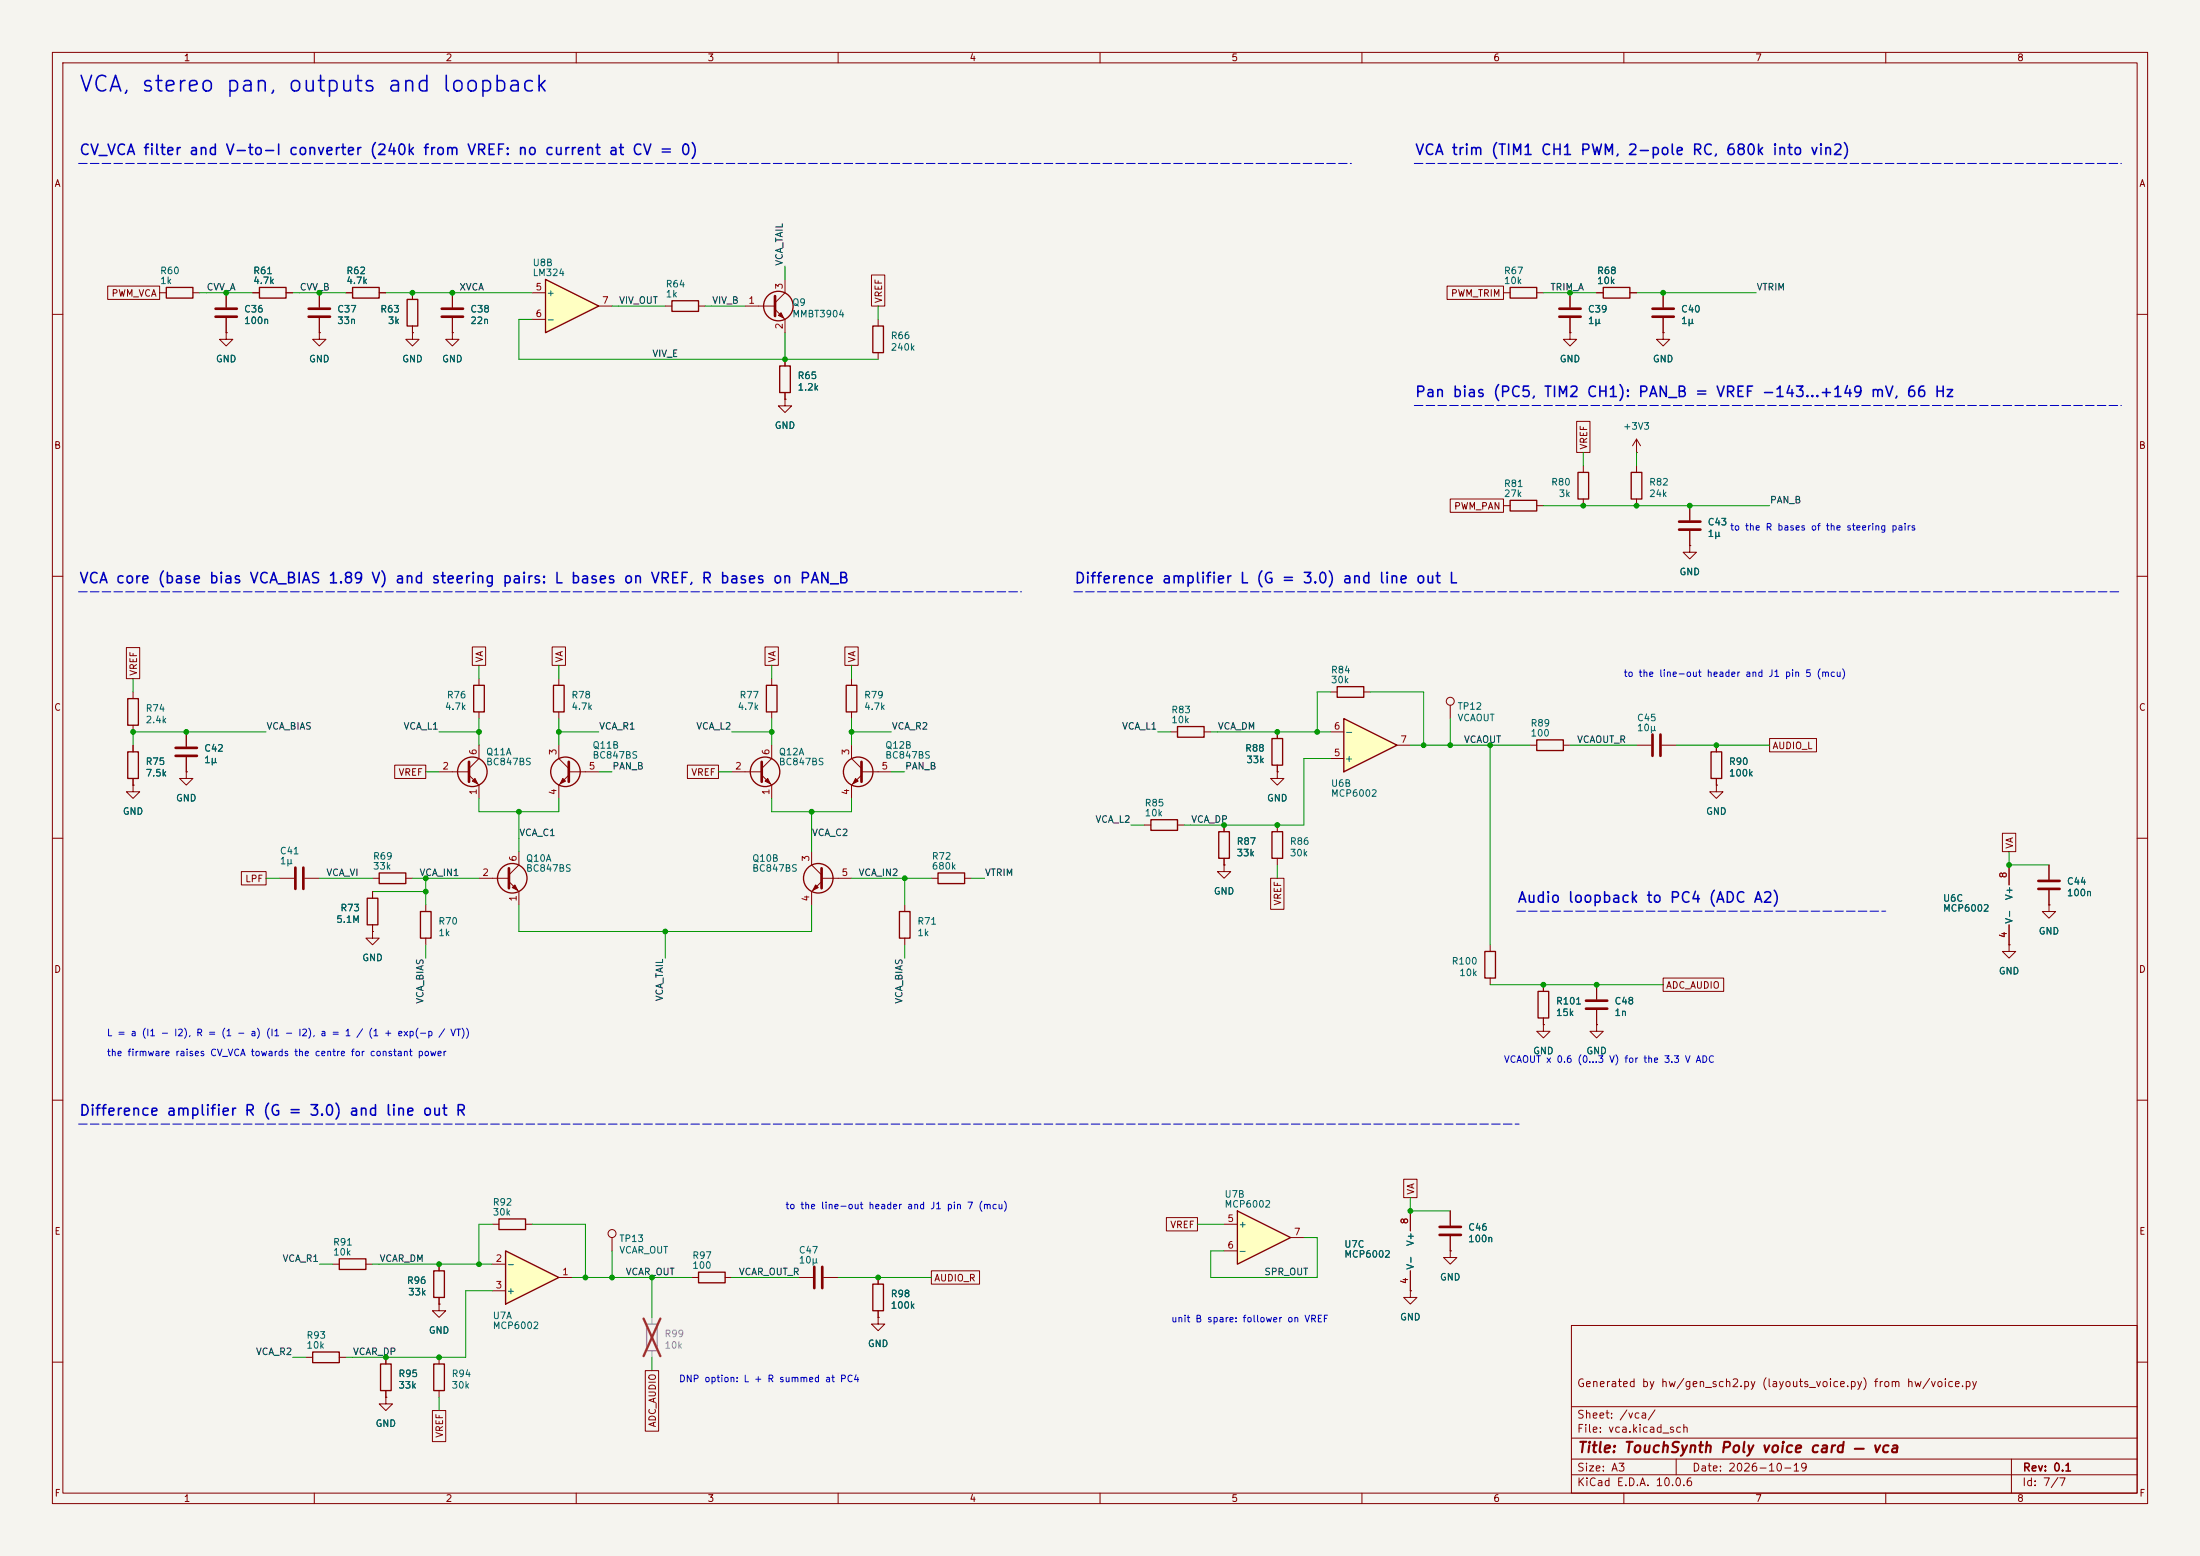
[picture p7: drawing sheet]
<svg xmlns="http://www.w3.org/2000/svg" width="420mm" height="297mm" viewBox="0 0 420 297" stroke-linecap="round" stroke-linejoin="round" font-family="sans-serif">
<path d="M0 0h420v297h-420z" fill="#f5f4ef" stroke="#f5f4ef" stroke-width=".19"/>
<g fill="none" stroke="#840000" stroke-width=".19">
<path d="M10 10h400v277h-400zM12 12h396v273h-396zM60 10v2M110 10v2M160 10v2M210 10v2M260 10v2M310 10v2M360 10v2M299.7 55.9v2.8M10 60h2M299.7 63.5v1.3h1.3l-1.3 1.2-1.3-1.2h1.3"/>
<path d="M299.7 63.5h.1M299.7 60.7v2.8M317.5 63.5v1.3h1.3l-1.3 1.2-1.3-1.2h1.3M317.5 63.5h.1M408 60h2M287 96.5h1.3M293.4 96.5h1.2M302.3 88.9v1.3M302.3 95.3v1.2M312.4 86.4h.1M312.4 83.8v2.6M312.4 88.9v1.3"/>
<path d="M312.4 95.3v1.2M312.4 83.8l-.7 1.3M312.4 83.8l.8 1.3M10 110h2M408 110h2M25.4 132.1v1.3M25.4 138.4v1.3M91.4 129.5v1.3M91.4 135.9v1.3M10 160h2M35.6 147.3v1.3h1.2l-1.2 1.3-1.3-1.3h1.3M35.6 147.3h.1"/>
<path d="M292.1 142.2h1.3M298.4 142.2h1.3M327.7 142.2v1.3M327.7 148.6v1.3M408 160h2M10 210h2M408 210h2M94 233.7h1.2M100.3 233.7h1.3M83.8 259.1v1.2M300 253h108v32h-108zM10 260h2"/>
<path d="M83.8 265.4v1.3M300 278.5h108M300 274.5h108M300 268.5h108M320 278.5v3M384 278.5v6.5M408 260h2M60 285v2M110 285v2M160 285v2M210 285v2M260 285v2"/>
<path d="M300 281.5h108M310 285v2M360 285v2"/>
</g>
<path d="M288.3 95.5h5.1v2h-5.1zM301.2 90.2h2.1v5.1h-2.1zM311.4 90.2h2v5.1h-2zM24.4 133.4h2v5h-2zM90.4 130.8h2.1v5.1h-2.1zM293.4 141.2h5v2.1h-5zM326.6 143.5h2.1v5.1h-2.1zM95.2 232.7h5.1v2h-5.1zM82.8 260.3h2v5.1h-2z" fill="none" stroke="#840000" stroke-width=".25"/>
<path d="M123.4 252.7h2.1v5.1h-2.1z" fill="none" stroke="#9c9b98" stroke-width=".25"/>
<path d="M124.5 251.5v1.2M124.5 257.8v1.3" fill="none" stroke="#9c9b98" stroke-width=".19"/>
<path d="M122.9 251.7l3.2 7.2M126.1 251.7l-3.2 7.2" fill="none" stroke="#e12e31" stroke-width=".46"/>
<path d="M297.7 58.9h4.1M297.7 60.5h4.1" fill="none" stroke="#840000" stroke-width=".51"/>
<path d="M256.5 137.2l10.2 5-10.2 5.1z" fill="#ffffc2"/>
<g fill="none" stroke="#840000" stroke-width=".25">
<path d="M148.8 69.9h2.1v5h-2.1zM166.6 62.2h2.1v5.1h-2.1zM161.5 130.8h2.1v5.1h-2.1zM224.8 138.7h5.1v2h-5.1zM255.3 131.1h5v2h-5zM256.5 137.2l10.2 5-10.2 5.1zM24.4 143.5h2v5.1h-2zM219.7 156.5h5.1v2h-5.1zM232.7 158.8h2v5h-2zM242.8 141h2.1v5.1h-2.1zM242.8 158.8h2.1v5h-2.1zM70.1 171.5h2v5h-2z"/>
<path d="M72.4 166.6h5.1v2.1h-5.1zM80.3 174h2v5.1h-2zM171.7 174h2v5.1h-2zM179.1 166.6h5v2.1h-5zM283.5 181.6h2v5.1h-2zM59.7 258.1h5.1v2h-5.1zM64.8 240.3h5v2h-5zM82.8 242.6h2v5h-2zM133.3 242.8h5.1v2.1h-5.1zM166.6 245.1h2.1v5.1h-2.1zM72.6 260.3h2.1v5.1h-2.1z"/>
<circle cx="148.6" cy="58.4" r="2.82"/>
<circle cx="107.9" cy="147.3" r="2.82"/>
<circle cx="146" cy="147.3" r="2.82"/>
<circle cx="163.8" cy="147.3" r="2.82"/>
<circle cx="97.8" cy="167.6" r="2.82"/>
<circle cx="156.2" cy="167.6" r="2.82"/>
</g>
<g fill="none" stroke="#840000" stroke-width=".19">
<path d="M43.2 55.9v2.8M142.2 58.4h5.8M148 59.1l1.9 1.9v2.5M149.9 53.3v2.6l-1.9 1.9M43.2 63.5v1.3h1.2l-1.2 1.2-1.3-1.2h1.3M43.2 63.5h.1M43.2 60.7v2.8M149.9 76.2v1.3h1.2l-1.2 1.2-1.3-1.2h1.3M149.9 76.2h.1M149.9 68.6v1.3M149.9 74.9v1.3M167.6 61v1.2"/>
<path d="M167.6 67.3v1.3M35.6 139.7v2.8M162.6 129.5v1.3M162.6 135.9v1.3M223.5 139.7h1.3M229.9 139.7h1.2M243.8 139.7v1.3M254 139.7h2.5M254 132.1h1.3M260.3 132.1h1.3M276.9 134.6v2.6M25.4 149.9v1.2h1.3l-1.3 1.3-1.3-1.3h1.3"/>
<path d="M25.4 149.9h.1M25.4 142.2v1.3M25.4 148.6v1.3M35.6 144.5v2.8M106.7 142.2v2.6l1.9 1.9M108.6 147.3h5.7M108.6 148l-1.9 1.9v2.5M139.7 147.3h5.7M145.4 148l1.9 1.9v2.5M147.3 142.2v2.6l-1.9 1.9M162.6 142.2v2.6l1.9 1.9M164.5 147.3h5.7"/>
<path d="M164.5 148l-1.9 1.9v2.5M218.4 157.5h1.3M224.8 157.5h1.3M233.7 157.5v1.3M243.8 147.3v1.3h1.3l-1.3 1.3-1.2-1.3h1.2M243.8 147.3h.1M243.8 146.1v1.2M243.8 157.5v1.3M254 144.8h2.5M266.7 142.2h2.5M53.3 167.6h2.8M58.2 167.6h2.8"/>
<path d="M71.1 177.8v1.3h1.3l-1.3 1.2-1.3-1.2h1.3M71.1 177.8h.1M71.1 167.6h1.3M71.1 170.2v1.3M71.1 176.5v1.3M77.5 167.6h1.2M81.3 172.7v1.3M81.3 179.1v1.2M91.4 167.6h5.8M97.2 168.3l1.9 1.9v2.5M99.1 162.6v2.5l-1.9 1.9M154.9 162.6v2.5l1.9 1.9"/>
<path d="M156.8 167.6h5.8M156.8 168.3l-1.9 1.9v2.5M172.7 172.7v1.3M172.7 179.1v1.2M177.8 167.6h1.3M184.1 167.6h1.3M233.7 165.1v1.3h1.2l-1.2 1.2-1.3-1.2h1.3M233.7 165.1h.1M233.7 163.8v1.3M243.8 163.8v1.3M284.5 180.3v1.3M284.5 186.7v1.3"/>
<path d="M116.8 236.2v2.6M58.4 259.1h1.3M63.5 241.3h1.3M64.8 259.1h1.2M69.8 241.3h1.3M73.7 259.1v1.2M83.8 248.9v1.3h1.3l-1.3 1.3-1.3-1.3h1.3M83.8 248.9h.1M83.8 241.3v1.3M83.8 247.6v1.3M132.1 243.8h1.2M138.4 243.8h1.3"/>
<path d="M152.4 243.8h2.8M157.2 243.8h2.8M167.6 251.5v1.2h1.3l-1.3 1.3-1.2-1.3h1.2M167.6 251.5h.1M167.6 243.8v1.3M167.6 250.2v1.3M73.7 266.7v1.3h1.2l-1.2 1.2-1.3-1.2h1.3M73.7 266.7h.1M73.7 265.4v1.3"/>
<circle cx="276.9" cy="133.9" r=".76"/>
<circle cx="116.8" cy="235.5" r=".76"/>
</g>
<g fill="none" stroke="#840000" stroke-width=".51">
<path d="M41.1 58.9h4.1M148 56.5v3.8M41.1 60.5h4.1M33.5 142.7h4.1M33.5 144.3h4.1M108.6 145.4v3.8M145.4 145.4v3.8M164.5 145.4v3.8M56.4 165.6v4.1M57.9 165.6v4.1M97.2 165.7v3.8M156.8 165.7v3.8"/>
<path d="M155.4 241.8v4.1M157 241.8v4.1"/>
</g>
<g fill="#840000" stroke="#840000" stroke-width=".19">
<path d="M107.4 148.6l.5 .5-1 .5z"/>
<path d="M97.8 169.4l.5-.5 .5 1z"/>
<path d="M148.6 60.2l.5-.5 .5 1z"/>
<path d="M155.7 168.9l.5 .5-1 .5z"/>
<path d="M146 149.1l.6-.5 .5 1z"/>
<path d="M163.3 148.6l.5 .5-1 .5z"/>
</g>
<path d="M236.2 231.1l10.2 5.1-10.2 5.1z" fill="#ffffc2"/>
<path d="M77.7 57.2h2.1v5h-2.1zM236.2 231.1l10.2 5.1-10.2 5.1z" fill="none" stroke="#840000" stroke-width=".25"/>
<path d="M78.7 55.9v1.3M78.7 63.5v1.3h1.3l-1.3 1.2-1.2-1.2h1.2M78.7 63.5h.1M78.7 62.2v1.3M86.4 63.5v1.3h1.2l-1.2 1.2-1.3-1.2h1.3M86.4 63.5h.1M233.7 233.7h2.5M233.7 238.8h2.5M246.4 236.2h2.5M276.9 238.8v1.2h1.2l-1.2 1.3-1.3-1.3h1.3M276.9 238.8h.1" fill="none" stroke="#840000" stroke-width=".19"/>
<path d="M104.1 53.3l10.2 5.1-10.2 5.1z" fill="#ffffc2"/>
<path d="M31.7 54.9h5.1v2h-5.1zM49.5 54.9h5.1v2h-5.1zM67.3 54.9h5.1v2h-5.1zM104.1 53.3l10.2 5.1-10.2 5.1zM128.3 57.4h5v2h-5zM288.3 54.9h5.1v2h-5.1zM306.1 54.9h5v2h-5zM146.3 130.8h2v5.1h-2zM293.6 189.2h2.1v5.1h-2.1z" fill="none" stroke="#840000" stroke-width=".25"/>
<g fill="none" stroke="#840000" stroke-width=".19">
<path d="M30.5 55.9h1.2M36.8 55.9h1.3M48.3 55.9h1.2M54.6 55.9h1.3M61 55.9v2.8M66 55.9h1.3M72.4 55.9h1.3M86.4 55.9v2.8M101.6 55.9h2.5M114.3 58.4h2.5M127 58.4h1.3M133.3 58.4h1.3"/>
<path d="M287 55.9h1.3M293.4 55.9h1.2M304.8 55.9h1.3M311.1 55.9h1.3M61 63.5v1.3h1.2l-1.2 1.2-1.3-1.2h1.3M61 63.5h.1M61 60.7v2.8M86.4 60.7v2.8M101.6 61h2.5M147.3 129.5v1.3M147.3 135.9v1.3M294.6 195.6v1.3h1.3l-1.3 1.2-1.2-1.2h1.2"/>
<path d="M294.6 195.6h.1M294.6 188v1.2M294.6 194.3v1.3M304.8 195.6v1.3h1.3l-1.3 1.2-1.3-1.2h1.3M304.8 195.6h.1M304.8 188v2.8M304.8 192.8v2.8M269.2 231.1v3.8M276.9 231.1v2.8M276.9 236v2.8M269.2 246.4v1.2h1.3l-1.3 1.3-1.2-1.3h1.2M269.2 246.4h.1"/>
<path d="M269.2 242.6v3.8"/>
</g>
<path d="M58.9 58.9h4.1M84.3 58.9h4.1M58.9 60.5h4.1M84.3 60.5h4.1M302.8 191h4M302.8 192.5h4M274.8 234.2h4.1M274.8 235.7h4.1" fill="none" stroke="#840000" stroke-width=".51"/>
<path d="M96.5 238.8l10.2 5-10.2 5.1z" fill="#ffffc2"/>
<g fill="none" stroke="#840000" stroke-width=".25">
<path d="M105.7 130.8h2v5.1h-2zM96.5 238.8l10.2 5-10.2 5.1z"/>
<circle cx="90.2" cy="147.3" r="2.82"/>
</g>
<g fill="none" stroke="#840000" stroke-width=".19">
<path d="M20.6 54.6h9.9v2.6h-9.9zM43.2 55.9v2.8M48.3 55.9h1.2M54.6 55.9h1.3M61 55.9v2.8M66 55.9h1.3M72.4 55.9h1.3M78.7 55.9v1.3M86.4 55.9v2.8M166.4 52.5h2.5v5.9h-2.5zM276.3 54.6h10.7v2.6h-10.7zM299.7 55.9v2.8"/>
<path d="M304.8 55.9h1.3M311.1 55.9h1.3M317.5 55.9v2.8M43.2 63.5h.1M43.2 60.7v2.8M61 63.5h.1M61 60.7v2.8M78.7 63.5h.1M78.7 62.2v1.3M86.4 63.5h.1M86.4 60.7v2.8M149.9 76.2h.1"/>
<path d="M149.9 68.6v1.3M149.9 74.9v1.3M299.7 63.5h.1M299.7 60.7v2.8M317.5 63.5h.1M317.5 60.7v2.8M276.9 95.2h10.1v2.6h-10.1zM301 80.4h2.5v6h-2.5zM322.6 96.5v2.8M322.6 104.1v1.3h1.2l-1.2 1.3-1.3-1.3h1.3M322.6 104.1h.1M322.6 101.3v2.8"/>
<path d="M24.1 123.6h2.6v5.9h-2.6zM35.6 139.7v2.8M90.2 123.5h2.5v3.5h-2.5zM105.4 123.5h2.6v3.5h-2.6zM106.7 129.5v1.3M106.7 135.9v1.3M146 123.5h2.6v3.5h-2.6zM161.3 123.5h2.5v3.5h-2.5zM243.8 139.7v1.3M25.4 149.9h.1M25.4 142.2v1.3M25.4 148.6v1.3"/>
<path d="M35.6 147.3h.1M35.6 144.5v2.8M75.3 146h6v2.6h-6zM83.8 147.3h5.7M89.5 148l1.9 1.9v2.5M91.4 142.2v2.6l-1.9 1.9M131.2 146h6v2.6h-6zM233.7 157.5v1.3M243.8 147.3h.1M243.8 146.1v1.2M312.4 142.2h2.8M317.2 142.2h2.8"/>
<path d="M327.7 149.9v1.2h1.2l-1.2 1.3-1.3-1.3h1.3M327.7 149.9h.1M327.7 142.2v1.3M327.7 148.6v1.3M337.8 141h9v2.5h-9zM382.3 159h2.5v3.6h-2.5zM46.1 166.4h4.7v2.5h-4.7zM71.1 177.8h.1M71.1 170.2v1.3M71.1 176.5v1.3M233.7 165.1h.1M233.7 163.8v1.3"/>
<path d="M242.6 167.6h2.5v6h-2.5zM383.5 165.1v3.8M383.5 176.5v3.8M391.2 172.7v1.3h1.2l-1.2 1.3-1.3-1.3h1.3M391.2 172.7h.1M391.2 165.1v2.8M391.2 169.9v2.8M294.6 195.6h.1M294.6 188v1.2M294.6 194.3v1.3M304.8 195.6h.1M304.8 188v2.8"/>
<path d="M304.8 192.8v2.8M317.5 186.7h11.6v2.5h-11.6zM383.5 180.3v1.3h1.3l-1.3 1.3-1.2-1.3h1.2M383.5 180.3h.1M222.7 232.4h5.9v2.6h-5.9zM268 225.1h2.5v3.5h-2.5zM269.2 231.1v3.8M276.9 238.8h.1M276.9 231.1v2.8M276.9 236v2.8M73.7 259.1v1.2M83.8 248.9h.1"/>
<path d="M83.8 241.3v1.3M83.8 247.6v1.3M94 241.3h2.5M94 246.4h2.5M106.7 243.8h2.5M167.6 251.5h.1M167.6 243.8v1.3M167.6 250.2v1.3M177.8 242.6h9.2v2.5h-9.2zM269.2 246.4h.1M269.2 242.6v3.8M73.7 266.7h.1"/>
<path d="M73.7 265.4v1.3M82.5 269.2h2.6v6h-2.6zM123.2 261.6h2.5v11.6h-2.5z"/>
</g>
<path d="M315.5 58.9h4M315.5 60.5h4M320.5 99.6h4.1M320.5 101.1h4.1M89.5 145.4v3.8M315.5 140.2v4.1M317 140.2v4.1M389.1 168.1h4.1M389.1 169.7h4.1" fill="none" stroke="#840000" stroke-width=".51"/>
<path d="M90.2 149.1l.5-.5 .5 1z" fill="#840000" stroke="#840000" stroke-width=".19"/>
<path d="M15 31.2h243M270 31.2h135M270 77.4h135M15 113h180M205 113h200M289.6 173.9h70.4M15 214.6h275" fill="none" stroke="#0000c2" stroke-width=".19" stroke-dasharray="1.6 .6"/>
<g fill="none" stroke="#009600" stroke-width=".19">
<path d="M38.1 55.9h10.2M55.9 55.9h10.1M73.7 55.9h27.9M116.8 58.4h10.2M134.6 58.4h7.6M149.9 50.8v2.5M167.6 58.4v2.6M294.6 55.9h10.2M312.4 55.9h22.9M101.6 61h-2.5v7.6h68.5M149.9 63.5v5.1M294.6 96.5h43.2"/>
<path d="M302.3 86.4v2.5M312.4 86.4v2.5M25.4 129.5v2.6M50.8 139.7h-25.4v2.5M83.8 139.7h7.6M91.4 127v2.5M91.4 137.2v5M106.7 139.7h7.6M106.7 127v2.5M106.7 137.2v5M139.7 139.7h7.6M147.3 127v2.5"/>
<path d="M147.3 137.2v5M162.6 139.7h7.6M162.6 127v2.5M162.6 137.2v5M221 139.7h2.5M231.1 139.7h22.9M254 132.1h-2.5v7.6M261.6 132.1h10.2v10.1M276.9 137.2v5M81.3 147.3h2.5M91.4 152.4v2.5h15.3v-2.5M99.1 154.9v7.7"/>
<path d="M114.3 147.3h2.5M137.2 147.3h2.5M147.3 152.4v2.5h15.3v-2.5M154.9 154.9v7.7M170.2 147.3h2.5M215.9 157.5h2.5M254 144.8h-5.1v12.7h-22.8M269.2 142.2h22.9M284.5 142.2v38.1M299.7 142.2h12.7M320 142.2h17.8M50.8 167.6h2.5"/>
<path d="M61 167.6h10.1M71.1 170.2h10.2M78.7 167.6h12.7M81.3 167.6v5.1M99.1 172.7v5.1h55.8v-5.1M127 177.8v5.1M162.6 167.6h15.2M172.7 167.6v5.1M185.4 167.6h2.6M243.8 165.1v2.5M383.5 162.6v2.5h7.7M81.3 180.3v2.6"/>
<path d="M172.7 180.3v2.6M284.5 188h33M94 233.7h-2.6v7.6M101.6 233.7h10.2v10.1M116.8 238.8v5M228.6 233.7h5.1M248.9 236.2h2.6v7.6h-20.4v-5h2.6M269.2 228.6v2.5h7.7M55.9 259.1h2.5M61 241.3h2.5M71.1 241.3h22.9M94 246.4h-5.1v12.7h-22.9"/>
<path d="M109.2 243.8h22.9M124.5 243.8v7.7M124.5 259.1v2.5M139.7 243.8h12.7M160 243.8h17.8M83.8 266.7v2.5"/>
</g>
<g fill="#009600" stroke="#009600" stroke-width=".19">
<circle cx="149.9" cy="68.6" r=".46"/>
<circle cx="91.4" cy="241.3" r=".46"/>
<circle cx="81.3" cy="167.6" r=".46"/>
<circle cx="81.3" cy="170.2" r=".46"/>
<circle cx="83.8" cy="259.1" r=".46"/>
<circle cx="73.7" cy="259.1" r=".46"/>
<circle cx="83.8" cy="241.3" r=".46"/>
<circle cx="43.2" cy="55.9" r=".46"/>
<circle cx="78.7" cy="55.9" r=".46"/>
<circle cx="86.4" cy="55.9" r=".46"/>
<circle cx="61" cy="55.9" r=".46"/>
<circle cx="116.8" cy="243.8" r=".46"/>
<circle cx="124.5" cy="243.8" r=".46"/>
<circle cx="111.8" cy="243.8" r=".46"/>
<circle cx="99.1" cy="154.9" r=".46"/>
<circle cx="127" cy="177.8" r=".46"/>
<circle cx="154.9" cy="154.9" r=".46"/>
<circle cx="106.7" cy="139.7" r=".46"/>
<circle cx="147.3" cy="139.7" r=".46"/>
<circle cx="162.6" cy="139.7" r=".46"/>
<circle cx="172.7" cy="167.6" r=".46"/>
<circle cx="91.4" cy="139.7" r=".46"/>
<circle cx="35.6" cy="139.7" r=".46"/>
<circle cx="25.4" cy="139.7" r=".46"/>
<circle cx="284.5" cy="142.2" r=".46"/>
<circle cx="276.9" cy="142.2" r=".46"/>
<circle cx="271.8" cy="142.2" r=".46"/>
<circle cx="299.7" cy="55.9" r=".46"/>
<circle cx="383.5" cy="165.1" r=".46"/>
<circle cx="317.5" cy="55.9" r=".46"/>
<circle cx="322.6" cy="96.5" r=".46"/>
<circle cx="327.7" cy="142.2" r=".46"/>
<circle cx="312.4" cy="96.5" r=".46"/>
<circle cx="302.3" cy="96.5" r=".46"/>
<circle cx="251.5" cy="139.7" r=".46"/>
<circle cx="243.8" cy="139.7" r=".46"/>
<circle cx="233.7" cy="157.5" r=".46"/>
<circle cx="243.8" cy="157.5" r=".46"/>
<circle cx="167.6" cy="243.8" r=".46"/>
<circle cx="269.2" cy="231.1" r=".46"/>
<circle cx="304.8" cy="188" r=".46"/>
<circle cx="294.6" cy="188" r=".46"/>
</g>
<text font-size="3" fill="#0000c2" x="14.9" y="18.3">VCA, stereo pan, outputs and loopback</text>
<g font-size="2" fill="#0000c2">
<text x="15" y="30.1">CV_VCA filter and V-to-I converter (240k from VREF: no current at CV = 0)</text>
<text x="270" y="30.1">VCA trim (TIM1 CH1 PWM, 2-pole RC, 680k into vin2)</text>
<text x="270" y="76.3">Pan bias (PC5, TIM2 CH1): PAN_B = VREF -143...+149 mV, 66 Hz</text>
<text x="15" y="111.9">VCA core (base bias VCA_BIAS 1.89 V) and steering pairs: L bases on VREF, R bases on PAN_B</text>
<text x="205" y="111.9">Difference amplifier L (G = 3.0) and line out L</text>
<text x="289.6" y="172.8">Audio loopback to PC4 (ADC A2)</text>
<text x="15" y="213.5">Difference amplifier R (G = 3.0) and line out R</text>
</g>
<text font-size="2" fill="#840000" x="301" y="277.8">Title: TouchSynth Poly voice card — vca</text>
<g font-size="1.5" fill="#840000">
<text x="300.9" y="265.1">Generated by hw/gen_sch2.py (layouts_voice.py) from hw/voice.py</text>
<text x="300.9" y="273.8">File: vca.kicad_sch</text>
<text x="300.9" y="271.1">Sheet: /vca/</text>
<text x="300.9" y="281.2">Size: A3</text>
<text x="322.9" y="281.2">Date: 2026-10-19</text>
<text x="386" y="281.2">Rev: 0.1</text>
<text x="300.9" y="284">KiCad E.D.A. 10.0.6</text>
<text x="385.9" y="284">Id: 7/7</text>
</g>
<g font-size="1.3" fill="#840000">
<text x="35" y="12">1</text>
<text x="85" y="12">2</text>
<text x="135" y="12">3</text>
<text x="185" y="12">4</text>
<text x="235" y="12">5</text>
<text x="285" y="12">6</text>
<text x="335" y="12">7</text>
<text x="385" y="12">8</text>
<text x="10.3" y="36">A</text>
<text x="408.3" y="36">A</text>
<text x="21.2" y="56.9">PWM_VCA</text>
<text x="168.7" y="58" transform="rotate(-90 168.7 58)">VREF</text>
<text x="276.9" y="56.9">PWM_TRIM</text>
<text x="10.2" y="86">B</text>
<text x="303.3" y="85.9" transform="rotate(-90 303.3 85.9)">VREF</text>
<text x="408.2" y="86">B</text>
<text x="277.5" y="97.6">PWM_PAN</text>
<text x="26.5" y="129.1" transform="rotate(-90 26.5 129.1)">VREF</text>
<text x="92.5" y="126.6" transform="rotate(-90 92.5 126.6)">VA</text>
<text x="107.7" y="126.6" transform="rotate(-90 107.7 126.6)">VA</text>
<text x="148.4" y="126.6" transform="rotate(-90 148.4 126.6)">VA</text>
<text x="163.6" y="126.6" transform="rotate(-90 163.6 126.6)">VA</text>
<text x="10.2" y="136">C</text>
<text x="408.2" y="136">C</text>
<text x="338.3" y="143.3">AUDIO_L</text>
<text x="76" y="148.4">VREF</text>
<text x="131.9" y="148.4">VREF</text>
<text x="384.6" y="162.1" transform="rotate(-90 384.6 162.1)">VA</text>
<text x="46.7" y="168.7">LPF</text>
<text x="244.9" y="172.9" transform="rotate(-90 244.9 172.9)">VREF</text>
<text x="10.2" y="186">D</text>
<text x="408.2" y="186">D</text>
<text x="317.9" y="189">ADC_AUDIO</text>
<text x="270.3" y="228.2" transform="rotate(-90 270.3 228.2)">VA</text>
<text x="10.3" y="236">E</text>
<text x="223.3" y="234.7">VREF</text>
<text x="408.3" y="236">E</text>
<text x="178.2" y="244.9">AUDIO_R</text>
<text x="84.9" y="274.5" transform="rotate(-90 84.9 274.5)">VREF</text>
<text x="125.5" y="272.5" transform="rotate(-90 125.5 272.5)">ADC_AUDIO</text>
<text x="10.3" y="286">F</text>
<text x="35" y="287">1</text>
<text x="85" y="287">2</text>
<text x="135" y="287">3</text>
<text x="185" y="287">4</text>
<text x="235" y="287">5</text>
<text x="285" y="287">6</text>
<text x="335" y="287">7</text>
<text x="385" y="287">8</text>
<text x="408.3" y="286">F</text>
</g>
<g font-size="1.3" fill="#006464">
<text x="30.5" y="52.6">R60</text>
<text x="48.2" y="52.6">R61</text>
<text x="66" y="52.6">R62</text>
<text x="101.6" y="51.1">U8B</text>
<text x="101.6" y="53">LM324</text>
<text x="287" y="52.6">R67</text>
<text x="304.8" y="52.6">R68</text>
<text x="30.5" y="54.5">1k</text>
<text x="46.5" y="60">C36</text>
<text x="48.2" y="54.5">4.7k</text>
<text x="64.3" y="60">C37</text>
<text x="66" y="54.5">4.7k</text>
<text x="72.5" y="60">R63</text>
<text x="89.7" y="60">C38</text>
<text x="104.2" y="56.8">+</text>
<text x="127" y="55.2">R64</text>
<text x="127" y="57.1">1k</text>
<text x="151.1" y="58.7">Q9</text>
<text x="287" y="54.5">10k</text>
<text x="303" y="60">C39</text>
<text x="304.8" y="54.5">10k</text>
<text x="320.8" y="60">C40</text>
<text x="46.5" y="62.2">100n</text>
<text x="64.3" y="62.2">33n</text>
<text x="73.9" y="62.2">3k</text>
<text x="89.7" y="62.2">22n</text>
<text x="104.2" y="61.9">-</text>
<text x="151.1" y="60.9">MMBT3904</text>
<text x="169.9" y="65">R66</text>
<text x="303" y="62.2">1µ</text>
<text x="320.8" y="62.2">1µ</text>
<text x="41.1" y="69.5">GND</text>
<text x="58.9" y="69.5">GND</text>
<text x="76.7" y="69.5">GND</text>
<text x="84.3" y="69.5">GND</text>
<text x="169.9" y="67.2">240k</text>
<text x="297.7" y="69.5">GND</text>
<text x="315.4" y="69.5">GND</text>
<text x="152.2" y="72.7">R65</text>
<text x="152.2" y="74.9">1.2k</text>
<text x="147.8" y="82.2">GND</text>
<text x="309.8" y="82.3">+3V3</text>
<text x="287" y="93.3">R81</text>
<text x="287" y="95.2">27k</text>
<text x="296" y="93">R80</text>
<text x="297.5" y="95.2">3k</text>
<text x="314.7" y="93">R82</text>
<text x="314.7" y="95.2">24k</text>
<text x="325.9" y="100.6">C43</text>
<text x="325.9" y="102.8">1µ</text>
<text x="320.5" y="110.1">GND</text>
<text x="254" y="128.8">R84</text>
<text x="254" y="130.7">30k</text>
<text x="27.7" y="136.2">R74</text>
<text x="84.8" y="135.8">4.7k</text>
<text x="85.2" y="133.6">R76</text>
<text x="109" y="133.6">R78</text>
<text x="109" y="135.8">4.7k</text>
<text x="140.7" y="135.8">4.7k</text>
<text x="141.1" y="133.6">R77</text>
<text x="164.9" y="133.6">R79</text>
<text x="164.9" y="135.8">4.7k</text>
<text x="223.5" y="136.4">R83</text>
<text x="278.1" y="135.8">TP12</text>
<text x="278.1" y="138">VCAOUT</text>
<text x="312.4" y="138">C45</text>
<text x="27.7" y="138.4">2.4k</text>
<text x="38.9" y="143.8">C42</text>
<text x="113" y="143.2">Q11B</text>
<text x="168.9" y="143.2">Q12B</text>
<text x="223.5" y="138.3">10k</text>
<text x="237.6" y="143.8">R88</text>
<text x="256.6" y="140.7">-</text>
<text x="292.1" y="139">R89</text>
<text x="292.1" y="140.9">100</text>
<text x="312.4" y="139.9">10µ</text>
<text x="27.7" y="146.3">R75</text>
<text x="27.7" y="148.5">7.5k</text>
<text x="38.9" y="146">1µ</text>
<text x="92.7" y="144.5">Q11A</text>
<text x="92.7" y="146.4">BC847BS</text>
<text x="113" y="145.1">BC847BS</text>
<text x="148.6" y="144.5">Q12A</text>
<text x="148.6" y="146.4">BC847BS</text>
<text x="168.9" y="145.1">BC847BS</text>
<text x="237.8" y="146">33k</text>
<text x="256.6" y="145.7">+</text>
<text x="330" y="146.3">R90</text>
<text x="330" y="148.5">100k</text>
<text x="23.3" y="155.8">GND</text>
<text x="33.5" y="153.3">GND</text>
<text x="218.4" y="154.2">R85</text>
<text x="241.8" y="153.3">GND</text>
<text x="254" y="150.5">U6B</text>
<text x="254" y="152.4">MCP6002</text>
<text x="325.6" y="155.8">GND</text>
<text x="218.4" y="156.1">10k</text>
<text x="236" y="161.6">R87</text>
<text x="246.1" y="161.6">R86</text>
<text x="53.3" y="163.4">C41</text>
<text x="53.3" y="165.3">1µ</text>
<text x="71.1" y="164.4">R69</text>
<text x="71.1" y="166.3">33k</text>
<text x="100.3" y="164.8">Q10A</text>
<text x="100.3" y="166.7">BC847BS</text>
<text x="143.5" y="164.8">Q10B</text>
<text x="143.5" y="166.7">BC847BS</text>
<text x="177.8" y="164.4">R72</text>
<text x="177.8" y="166.3">680k</text>
<text x="236" y="163.8">33k</text>
<text x="246.1" y="163.8">30k</text>
<text x="231.6" y="171.1">GND</text>
<text x="370.8" y="172.4">U6C</text>
<text x="384.5" y="171.9" transform="rotate(-90 384.5 171.9)">V+</text>
<text x="394.5" y="169.2">C44</text>
<text x="394.5" y="171.4">100n</text>
<text x="64.1" y="176.5">5.1M</text>
<text x="64.9" y="174.3">R73</text>
<text x="83.6" y="176.8">R70</text>
<text x="83.6" y="179">1k</text>
<text x="175" y="176.8">R71</text>
<text x="175" y="179">1k</text>
<text x="370.8" y="174.3">MCP6002</text>
<text x="384.5" y="176.4" transform="rotate(-90 384.5 176.4)">V-</text>
<text x="389.1" y="178.7">GND</text>
<text x="69.1" y="183.8">GND</text>
<text x="277" y="184.4">R100</text>
<text x="278.5" y="186.6">10k</text>
<text x="381.5" y="186.3">GND</text>
<text x="296.9" y="192">R101</text>
<text x="296.9" y="194.2">15k</text>
<text x="308.1" y="192">C48</text>
<text x="308.1" y="194.2">1n</text>
<text x="292.6" y="201.5">GND</text>
<text x="302.7" y="201.5">GND</text>
<text x="94" y="230.4">R92</text>
<text x="94" y="232.3">30k</text>
<text x="233.7" y="228.9">U7B</text>
<text x="233.7" y="230.8">MCP6002</text>
<text x="63.5" y="238">R91</text>
<text x="63.5" y="239.9">10k</text>
<text x="118.1" y="237.4">TP13</text>
<text x="118.1" y="239.6">VCAR_OUT</text>
<text x="152.4" y="239.6">C47</text>
<text x="236.3" y="234.6">+</text>
<text x="236.3" y="239.7">-</text>
<text x="256.5" y="238.5">U7C</text>
<text x="270.2" y="238" transform="rotate(-90 270.2 238)">V+</text>
<text x="280.2" y="235.2">C46</text>
<text x="280.2" y="237.4">100n</text>
<text x="77.6" y="245.4">R96</text>
<text x="96.6" y="242.3">-</text>
<text x="132.1" y="240.6">R97</text>
<text x="132.1" y="242.5">100</text>
<text x="152.4" y="241.5">10µ</text>
<text x="256.5" y="240.4">MCP6002</text>
<text x="270.2" y="242.5" transform="rotate(-90 270.2 242.5)">V-</text>
<text x="274.8" y="244.7">GND</text>
<text x="77.8" y="247.6">33k</text>
<text x="96.6" y="247.3">+</text>
<text x="169.9" y="247.9">R98</text>
<text x="169.9" y="250.1">100k</text>
<text x="58.4" y="255.8">R93</text>
<text x="58.4" y="257.7">10k</text>
<text x="81.8" y="254.9">GND</text>
<text x="94" y="252.1">U7A</text>
<text x="94" y="254">MCP6002</text>
<text x="165.6" y="257.4">GND</text>
<text x="267.2" y="252.3">GND</text>
<text x="76" y="263.2">R95</text>
<text x="86.1" y="263.2">R94</text>
<text x="76" y="265.4">33k</text>
<text x="86.1" y="265.4">30k</text>
<text x="71.6" y="272.7">GND</text>
</g>
<g font-size="1.3" fill="#0f0f0f">
<text x="149.7" y="50.8" transform="rotate(-90 149.7 50.8)">VCA_TAIL</text>
<text x="39.3" y="55.8">CVV_A</text>
<text x="57.1" y="55.8">CVV_B</text>
<text x="87.6" y="55.8">XVCA</text>
<text x="118.1" y="58.3">VIV_OUT</text>
<text x="135.9" y="58.3">VIV_B</text>
<text x="295.9" y="55.8">TRIM_A</text>
<text x="335.3" y="55.8">VTRIM</text>
<text x="124.4" y="68.5">VIV_E</text>
<text x="337.8" y="96.4">PAN_B</text>
<text x="50.8" y="139.6">VCA_BIAS</text>
<text x="76.9" y="139.6">VCA_L1</text>
<text x="114.3" y="139.6">VCA_R1</text>
<text x="132.8" y="139.6">VCA_L2</text>
<text x="170.2" y="139.6">VCA_R2</text>
<text x="214.1" y="139.6">VCA_L1</text>
<text x="232.4" y="139.6">VCA_DM</text>
<text x="279.4" y="142.1">VCAOUT</text>
<text x="301" y="142.1">VCAOUT_R</text>
<text x="116.8" y="147.2">PAN_B</text>
<text x="172.7" y="147.2">PAN_B</text>
<text x="99" y="159.9">VCA_C1</text>
<text x="154.9" y="159.9">VCA_C2</text>
<text x="209" y="157.4">VCA_L2</text>
<text x="227.3" y="157.4">VCA_DP</text>
<text x="62.2" y="167.5">VCA_VI</text>
<text x="80" y="167.5">VCA_IN1</text>
<text x="163.8" y="167.5">VCA_IN2</text>
<text x="187.9" y="167.5">VTRIM</text>
<text x="81.2" y="191.7" transform="rotate(-90 81.2 191.7)">VCA_BIAS</text>
<text x="126.9" y="191.2" transform="rotate(-90 126.9 191.2)">VCA_TAIL</text>
<text x="172.6" y="191.7" transform="rotate(-90 172.6 191.7)">VCA_BIAS</text>
<text x="53.8" y="241.2">VCA_R1</text>
<text x="72.4" y="241.2">VCAR_DM</text>
<text x="119.4" y="243.7">VCAR_OUT</text>
<text x="140.9" y="243.7">VCAR_OUT_R</text>
<text x="241.3" y="243.7">SPR_OUT</text>
<text x="48.8" y="259">VCA_R2</text>
<text x="67.3" y="259">VCAR_DP</text>
</g>
<g font-size="1.3" fill="#a90000">
<text x="102.1" y="55.7">5</text>
<text x="114.8" y="58.3">7</text>
<text x="142.8" y="58.3">1</text>
<text x="149.7" y="55.3" transform="rotate(-90 149.7 55.3)">3</text>
<text x="102.1" y="60.8">6</text>
<text x="149.7" y="63" transform="rotate(-90 149.7 63)">2</text>
<text x="254.5" y="139.6">6</text>
<text x="267.2" y="142.1">7</text>
<text x="84.4" y="147.2">2</text>
<text x="91.3" y="144.2" transform="rotate(-90 91.3 144.2)">6</text>
<text x="106.5" y="144.2" transform="rotate(-90 106.5 144.2)">3</text>
<text x="112.3" y="147.2">5</text>
<text x="140.2" y="147.2">2</text>
<text x="147.2" y="144.2" transform="rotate(-90 147.2 144.2)">6</text>
<text x="162.4" y="144.2" transform="rotate(-90 162.4 144.2)">3</text>
<text x="168.2" y="147.2">5</text>
<text x="254.5" y="144.6">5</text>
<text x="91.3" y="151.9" transform="rotate(-90 91.3 151.9)">1</text>
<text x="106.5" y="151.9" transform="rotate(-90 106.5 151.9)">4</text>
<text x="147.2" y="151.9" transform="rotate(-90 147.2 151.9)">1</text>
<text x="162.4" y="151.9" transform="rotate(-90 162.4 151.9)">4</text>
<text x="92" y="167.5">2</text>
<text x="98.9" y="164.6" transform="rotate(-90 98.9 164.6)">6</text>
<text x="154.8" y="164.6" transform="rotate(-90 154.8 164.6)">3</text>
<text x="160.6" y="167.5">5</text>
<text x="383.4" y="167.7" transform="rotate(-90 383.4 167.7)">8</text>
<text x="98.9" y="172.2" transform="rotate(-90 98.9 172.2)">1</text>
<text x="154.8" y="172.2" transform="rotate(-90 154.8 172.2)">4</text>
<text x="383.4" y="179.2" transform="rotate(-90 383.4 179.2)">4</text>
<text x="234.2" y="233.5">5</text>
<text x="269.1" y="233.8" transform="rotate(-90 269.1 233.8)">8</text>
<text x="234.2" y="238.6">6</text>
<text x="246.9" y="236.1">7</text>
<text x="94.5" y="241.2">2</text>
<text x="107.2" y="243.7">1</text>
<text x="269.1" y="245.2" transform="rotate(-90 269.1 245.2)">4</text>
<text x="94.5" y="246.2">3</text>
</g>
<g font-size="1.3" fill="#0000c2">
<text x="330.2" y="101.6">to the R bases of the steering pairs</text>
<text x="309.9" y="129.5">to the line-out header and J1 pin 5 (mcu)</text>
<text x="20.3" y="201.9">the firmware raises CV_VCA towards the centre for constant power</text>
<text x="20.3" y="198.1">L = a (I1 - I2), R = (1 - a) (I1 - I2), a = 1 / (1 + exp(-p / VT))</text>
<text x="287" y="203.2">VCAOUT x 0.6 (0...3 V) for the 3.3 V ADC</text>
<text x="149.8" y="231.1">to the line-out header and J1 pin 7 (mcu)</text>
<text x="223.5" y="252.7">unit B spare: follower on VREF</text>
<text x="129.5" y="264.1">DNP option: L + R summed at PC4</text>
</g>
<g font-size="1.3" fill="#939391">
<text x="126.8" y="255.5">R99</text>
<text x="126.8" y="257.7">10k</text>
</g>
</svg>
